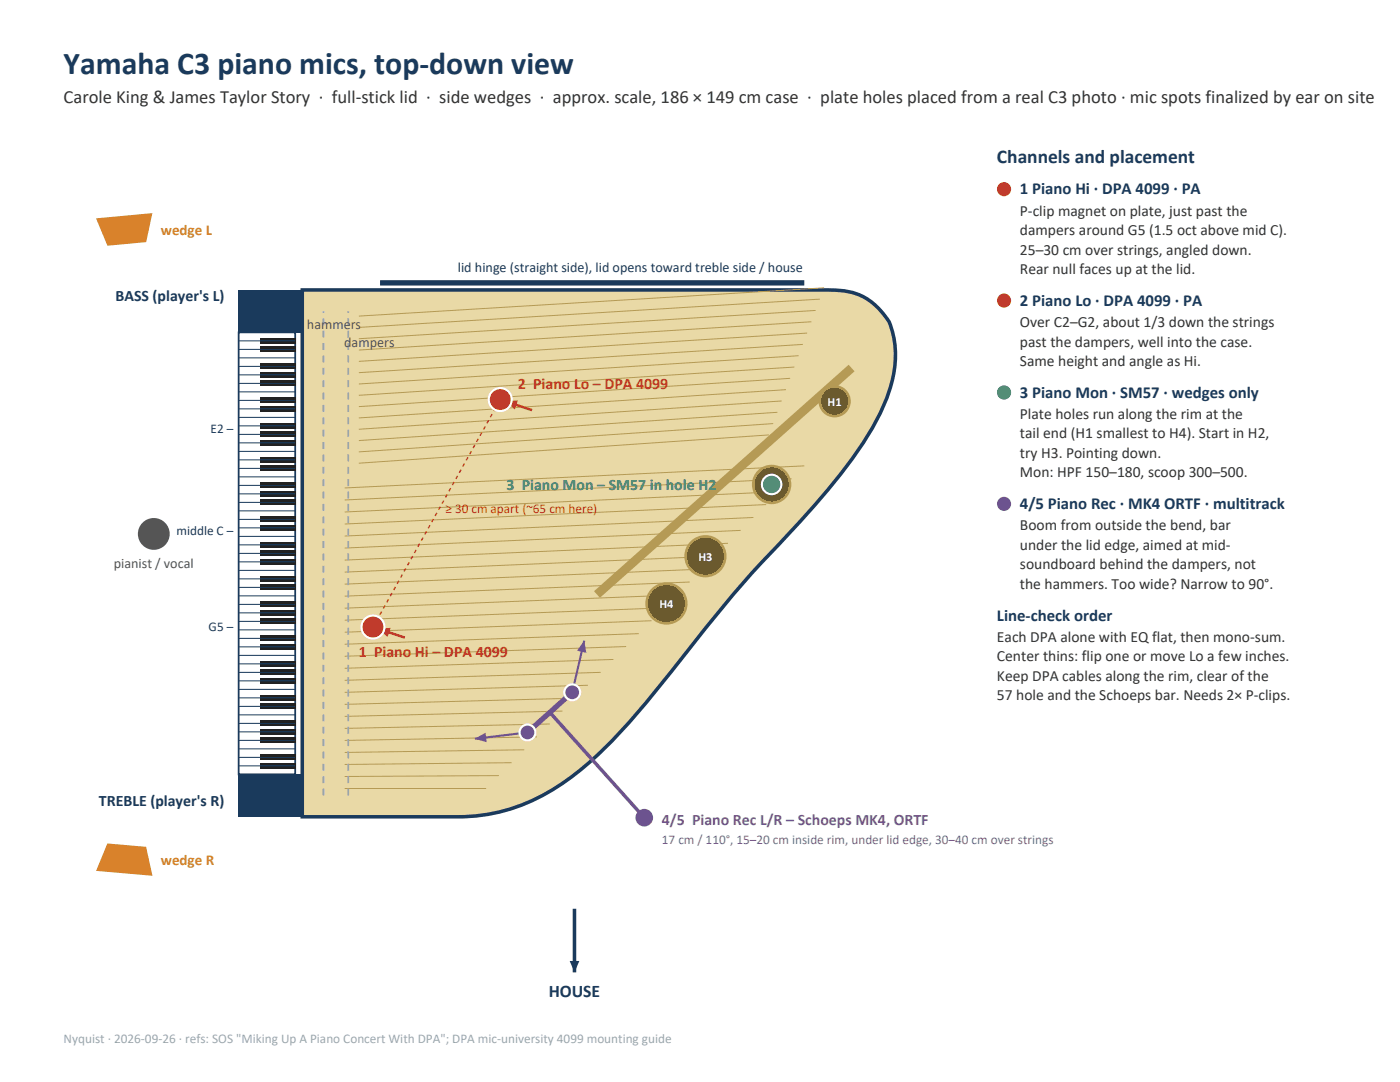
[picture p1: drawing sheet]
<svg xmlns="http://www.w3.org/2000/svg" width="279mm" height="216mm" viewBox="0 0 279 216" stroke-linecap="round" stroke-linejoin="round" font-family="sans-serif">
<path d="M60.3 57.9h103.7a16.5 16.5 0 0 1 8.5 1.4 14.1 14.1 0 0 1 4.9 4.9 20.1 20.1 0 0 1-.3 14.8 60.5 60.5 0 0 1-9.7 16 249.6 249.6 0 0 1-15.4 17.2 375 375 0 0 0-19.1 23.2 110.4 110.4 0 0 1-18.6 19.4 37 37 0 0 1-22.9 8.2h-31.1z" fill-rule="evenodd" fill="#e9d9a6" stroke="#1a3a5c" stroke-width=".71" stroke-linecap="butt"/>
<g fill="none" stroke="#b59a55" stroke-width=".2">
<path d="M163.6 59.7l-92 5.6M164.5 57.4l-92.9 5.7M156.8 77.8l-85.2 5.6M157.7 75.5l-86.1 5.6M158.5 73.2l-86.9 5.7M159.4 71l-87.8 5.6M160.2 68.7l-88.6 5.7M161.1 66.5l-89.5 5.6M161.9 64.2l-90.3 5.6M162.8 61.9l-91.2 5.7M153.5 86.8l-81.9 5.6M154.3 84.5l-82.7 5.7"/>
<path d="M155.2 82.3l-83.6 5.6M155.4 98.1l-86.6 4.1M156 80l-84.4 5.7M158 95.5l-89.2 4.3M160.5 93l-91.7 4.4M135.1 118.7l-66.3 2.7M137.7 116.1l-68.9 2.9M140.2 113.6l-71.4 3M142.7 111l-73.9 3.2M145.3 108.4l-76.5 3.4M147.8 105.8l-79 3.6M150.4 103.3l-81.6 3.7"/>
<path d="M152.9 100.7l-84.1 3.9M114.8 139.3l-46 1.2M117.3 136.7l-48.5 1.4M119.9 134.2l-51.1 1.5M122.4 131.6l-53.6 1.7M125 129l-56.2 2M127.5 126.4l-58.7 2.2M130 123.9l-61.2 2.3M132.6 121.3l-63.8 2.5M68.8 157.3h28.2M99.6 154.8l-30.8 .1M102.1 152.2l-33.3 .3"/>
<path d="M104.6 149.6l-35.8 .5M107.2 147l-38.4 .7M109.7 144.5l-40.9 .8M112.3 141.9l-43.5 1"/>
</g>
<path d="M64.6 158.8v-96.7M69.5 158.8v-96.7" fill="none" stroke="#9aa6b2" stroke-width=".35" stroke-dasharray="1.4 1.1" stroke-linecap="butt"/>
<path d="M47.6 66.3h11.3v88.2h-11.3z" fill-rule="evenodd" fill="#fff" stroke="#1a3a5c" stroke-width=".35"/>
<path d="M47.6 154.5h11.3" fill="none" stroke="#1a3a5c" stroke-width=".2"/>
<path d="M51.9 152.2h7v1.2h-7z" fill-rule="evenodd" fill="#222"/>
<path d="M47.6 152.8h11.3" fill="none" stroke="#1a3a5c" stroke-width=".2"/>
<path d="M51.9 150.5h7v1.2h-7z" fill-rule="evenodd" fill="#222"/>
<path d="M47.6 151.1h11.3M47.6 149.4h11.3" fill="none" stroke="#1a3a5c" stroke-width=".2"/>
<path d="M51.9 147.1h7v1.2h-7z" fill-rule="evenodd" fill="#222"/>
<path d="M47.6 147.7h11.3" fill="none" stroke="#1a3a5c" stroke-width=".2"/>
<path d="M51.9 145.4h7v1.2h-7z" fill-rule="evenodd" fill="#222"/>
<path d="M47.6 146h11.3" fill="none" stroke="#1a3a5c" stroke-width=".2"/>
<path d="M51.9 143.7h7v1.2h-7z" fill-rule="evenodd" fill="#222"/>
<path d="M47.6 144.3h11.3M47.6 142.6h11.3" fill="none" stroke="#1a3a5c" stroke-width=".2"/>
<path d="M51.9 140.4h7v1.1h-7z" fill-rule="evenodd" fill="#222"/>
<path d="M47.6 140.9h11.3" fill="none" stroke="#1a3a5c" stroke-width=".2"/>
<path d="M51.9 138.7h7v1.1h-7z" fill-rule="evenodd" fill="#222"/>
<path d="M47.6 139.3h11.3M47.6 137.6h11.3" fill="none" stroke="#1a3a5c" stroke-width=".2"/>
<path d="M51.9 135.3h7v1.2h-7z" fill-rule="evenodd" fill="#222"/>
<path d="M47.6 135.9h11.3" fill="none" stroke="#1a3a5c" stroke-width=".2"/>
<path d="M51.9 133.6h7v1.2h-7z" fill-rule="evenodd" fill="#222"/>
<path d="M47.6 134.2h11.3" fill="none" stroke="#1a3a5c" stroke-width=".2"/>
<path d="M51.9 131.9h7v1.2h-7z" fill-rule="evenodd" fill="#222"/>
<path d="M47.6 132.5h11.3M47.6 130.8h11.3" fill="none" stroke="#1a3a5c" stroke-width=".2"/>
<path d="M51.9 128.5h7v1.2h-7z" fill-rule="evenodd" fill="#222"/>
<path d="M47.6 129.1h11.3" fill="none" stroke="#1a3a5c" stroke-width=".2"/>
<path d="M51.9 126.8h7v1.2h-7z" fill-rule="evenodd" fill="#222"/>
<path d="M47.6 127.4h11.3M47.6 125.7h11.3" fill="none" stroke="#1a3a5c" stroke-width=".2"/>
<path d="M51.9 123.4h7v1.2h-7z" fill-rule="evenodd" fill="#222"/>
<path d="M47.6 124h11.3" fill="none" stroke="#1a3a5c" stroke-width=".2"/>
<path d="M51.9 121.7h7v1.2h-7z" fill-rule="evenodd" fill="#222"/>
<path d="M47.6 122.3h11.3" fill="none" stroke="#1a3a5c" stroke-width=".2"/>
<path d="M51.9 120h7v1.2h-7z" fill-rule="evenodd" fill="#222"/>
<path d="M47.6 118.9h11.3M47.6 120.6h11.3" fill="none" stroke="#1a3a5c" stroke-width=".2"/>
<path d="M51.9 116.6h7v1.2h-7z" fill-rule="evenodd" fill="#222"/>
<path d="M47.6 117.2h11.3" fill="none" stroke="#1a3a5c" stroke-width=".2"/>
<path d="M51.9 114.9h7v1.2h-7z" fill-rule="evenodd" fill="#222"/>
<path d="M47.6 115.5h11.3M47.6 113.8h11.3" fill="none" stroke="#1a3a5c" stroke-width=".2"/>
<path d="M51.9 111.5h7v1.2h-7z" fill-rule="evenodd" fill="#222"/>
<path d="M47.6 112.1h11.3" fill="none" stroke="#1a3a5c" stroke-width=".2"/>
<path d="M51.9 109.8h7v1.2h-7z" fill-rule="evenodd" fill="#222"/>
<path d="M47.6 110.4h11.3" fill="none" stroke="#1a3a5c" stroke-width=".2"/>
<path d="M51.9 108.1h7v1.2h-7z" fill-rule="evenodd" fill="#222"/>
<path d="M47.6 108.7h11.3M47.6 107h11.3" fill="none" stroke="#1a3a5c" stroke-width=".2"/>
<path d="M51.9 104.7h7v1.2h-7z" fill-rule="evenodd" fill="#222"/>
<path d="M47.6 105.3h11.3" fill="none" stroke="#1a3a5c" stroke-width=".2"/>
<path d="M51.9 103h7v1.2h-7z" fill-rule="evenodd" fill="#222"/>
<path d="M47.6 103.6h11.3M47.6 101.9h11.3" fill="none" stroke="#1a3a5c" stroke-width=".2"/>
<path d="M51.9 99.6h7v1.2h-7z" fill-rule="evenodd" fill="#222"/>
<path d="M47.6 100.2h11.3" fill="none" stroke="#1a3a5c" stroke-width=".2"/>
<path d="M51.9 98h7v1.1h-7z" fill-rule="evenodd" fill="#222"/>
<path d="M47.6 98.5h11.3" fill="none" stroke="#1a3a5c" stroke-width=".2"/>
<path d="M51.9 96.3h7v1.1h-7z" fill-rule="evenodd" fill="#222"/>
<path d="M47.6 96.9h11.3M47.6 95.2h11.3" fill="none" stroke="#1a3a5c" stroke-width=".2"/>
<path d="M51.9 92.9h7v1.2h-7z" fill-rule="evenodd" fill="#222"/>
<path d="M47.6 93.5h11.3" fill="none" stroke="#1a3a5c" stroke-width=".2"/>
<path d="M51.9 91.2h7v1.2h-7z" fill-rule="evenodd" fill="#222"/>
<path d="M47.6 91.8h11.3M47.6 90.1h11.3" fill="none" stroke="#1a3a5c" stroke-width=".2"/>
<path d="M51.9 87.8h7v1.2h-7z" fill-rule="evenodd" fill="#222"/>
<path d="M47.6 88.4h11.3" fill="none" stroke="#1a3a5c" stroke-width=".2"/>
<path d="M51.9 86.1h7v1.2h-7z" fill-rule="evenodd" fill="#222"/>
<path d="M47.6 86.7h11.3" fill="none" stroke="#1a3a5c" stroke-width=".2"/>
<path d="M51.9 84.4h7v1.2h-7z" fill-rule="evenodd" fill="#222"/>
<path d="M47.6 85h11.3M47.6 83.3h11.3" fill="none" stroke="#1a3a5c" stroke-width=".2"/>
<path d="M51.9 81h7v1.2h-7z" fill-rule="evenodd" fill="#222"/>
<path d="M47.6 81.6h11.3" fill="none" stroke="#1a3a5c" stroke-width=".2"/>
<path d="M51.9 79.3h7v1.2h-7z" fill-rule="evenodd" fill="#222"/>
<path d="M47.6 79.9h11.3M47.6 78.2h11.3" fill="none" stroke="#1a3a5c" stroke-width=".2"/>
<path d="M51.9 75.9h7v1.2h-7z" fill-rule="evenodd" fill="#222"/>
<path d="M47.6 76.5h11.3" fill="none" stroke="#1a3a5c" stroke-width=".2"/>
<path d="M51.9 74.2h7v1.2h-7z" fill-rule="evenodd" fill="#222"/>
<path d="M47.6 74.8h11.3" fill="none" stroke="#1a3a5c" stroke-width=".2"/>
<path d="M51.9 72.5h7v1.2h-7z" fill-rule="evenodd" fill="#222"/>
<path d="M47.6 73.1h11.3M47.6 71.4h11.3" fill="none" stroke="#1a3a5c" stroke-width=".2"/>
<path d="M51.9 69.1h7v1.2h-7z" fill-rule="evenodd" fill="#222"/>
<path d="M47.6 69.7h11.3" fill="none" stroke="#1a3a5c" stroke-width=".2"/>
<path d="M51.9 67.4h7v1.2h-7z" fill-rule="evenodd" fill="#222"/>
<path d="M47.6 68h11.3" fill="none" stroke="#1a3a5c" stroke-width=".2"/>
<g fill="#1a3a5c">
<path d="M47.6 57.9h12.7v8.4h-12.7z" fill-rule="evenodd"/>
<path d="M47.6 154.5h12.7v8.5h-12.7z" fill-rule="evenodd"/>
</g>
<path d="M75.8 56.4h84.7" fill="none" stroke="#1a3a5c" stroke-width="1.1" stroke-linecap="butt"/>
<path d="M74.4 125.1l25.4-45.4" fill="none" stroke="#c0392b" stroke-width=".28" stroke-dasharray=".7 .7" stroke-linecap="butt"/>
<path d="M75.5 125.5l5.3 1.7" fill="none" stroke="#c0392b" stroke-width=".49"/>
<path d="M75.5 125.5l2.5-.2-.7 1.8z" fill="#c0392b"/>
<circle cx="74.4" cy="125.1" r="2.29" fill="#c0392b" stroke="#fff" stroke-width=".42"/>
<path d="M100.9 80.1l5.3 1.7" fill="none" stroke="#c0392b" stroke-width=".49"/>
<path d="M100.9 80.1l2.5-.2-.7 1.8z" fill="#c0392b"/>
<circle cx="99.8" cy="79.7" r="2.29" fill="#c0392b" stroke="#fff" stroke-width=".42"/>
<path d="M170 73.4l-50.9 45.2" fill="none" stroke="#b59a55" stroke-width="1.8" stroke-linecap="butt"/>
<g fill="#6b5a2e" stroke="#b59a55" stroke-width=".53">
<circle cx="166.6" cy="80.1" r="2.96"/>
<circle cx="154" cy="96.7" r="3.7"/>
<circle cx="140.8" cy="111" r="4"/>
<circle cx="133" cy="120.4" r="4"/>
</g>
<circle cx="154" cy="96.7" r="1.94" fill="#2e8b57" stroke="#fff" stroke-width=".42"/>
<path d="M109.7 142.1l18.9 21.1" fill="none" stroke="#7d4ea0" stroke-width=".71" stroke-linecap="butt"/>
<circle cx="128.6" cy="163.2" r="1.76" fill="#7d4ea0"/>
<path d="M114.2 138.1l-8.9 8.1" fill="none" stroke="#7d4ea0" stroke-width="1.1" stroke-linecap="butt"/>
<path d="M105.3 146.2l-10.5 1.2" fill="none" stroke="#7d4ea0" stroke-width=".42"/>
<path d="M94.8 147.4l2.1-1.2 .2 1.9z" fill="#7d4ea0"/>
<circle cx="105.3" cy="146.2" r="1.59" fill="#7d4ea0" stroke="#fff" stroke-width=".42"/>
<path d="M116.6 127.8l-2.4 10.3" fill="none" stroke="#7d4ea0" stroke-width=".42"/>
<path d="M116.6 127.8l.4 2.5-1.9-.5z" fill="#7d4ea0"/>
<circle cx="114.2" cy="138.1" r="1.59" fill="#7d4ea0" stroke="#fff" stroke-width=".42"/>
<circle cx="30.7" cy="106.5" r="3.2" fill="#555"/>
<g fill="#d9822b">
<path d="M19.2 43.6l11.2-1.1-1.2 5.8-7.8 .7z" fill-rule="evenodd"/>
<path d="M21.4 168.3l7.8 .7 1.2 5.8-11.2-1z" fill-rule="evenodd"/>
</g>
<path d="M114.7 181.3v12.7" fill="none" stroke="#1a3a5c" stroke-width=".71" stroke-linecap="butt"/>
<path d="M113.7 191.8h1.9l-.9 2.2z" fill="#1a3a5c"/>
<g fill="#c0392b">
<circle cx="200.4" cy="37.7" r="1.41"/>
<circle cx="200.4" cy="60" r="1.41"/>
</g>
<circle cx="200.4" cy="78.3" r="1.41" fill="#2e8b57"/>
<circle cx="200.4" cy="100.5" r="1.41" fill="#7d4ea0"/>
<text font-size="6.3" fill="#1a3a5c" x="12.7" y="14.8">Yamaha C3 piano mics, top-down view</text>
<text font-size="3.9" fill="#1a3a5c" x="199" y="32.5">Channels and placement</text>
<text font-size="3.7" fill="#333" x="12.7" y="20.5">Carole King &amp; James Taylor Story · full-stick lid · side wedges · approx. scale, 186 × 149 cm case · plate holes placed from a real C3 photo · mic spots finalized by ear on site</text>
<text font-size="3.5" fill="#1a3a5c" x="109.5" y="199">HOUSE</text>
<g font-size="3.4" fill="#1a3a5c">
<text x="203.6" y="38.8">1 Piano Hi · DPA 4099 · PA</text>
<text x="203.6" y="61">2 Piano Lo · DPA 4099 · PA</text>
<text x="203.6" y="79.4">3 Piano Mon · SM57 · wedges only</text>
<text x="203.6" y="101.6">4/5 Piano Rec · MK4 ORTF · multitrack</text>
<text x="199" y="123.8">Line-check order</text>
</g>
<g font-size="3.2" fill="#1a3a5c">
<text x="23.1" y="60">BASS (player's L)</text>
<text x="19.7" y="160.9">TREBLE (player's R)</text>
</g>
<g font-size="3.2" fill="#c0392b">
<text x="103.4" y="77.6">2 Piano Lo – DPA 4099</text>
<text x="71.6" y="131.1">1 Piano Hi – DPA 4099</text>
</g>
<text font-size="3.2" fill="#2e8b57" x="101.1" y="97.7">3 Piano Mon – SM57 in hole H2</text>
<text font-size="3.2" fill="#7d4ea0" x="132.1" y="164.6">4/5 Piano Rec L/R – Schoeps MK4, ORTF</text>
<g font-size="3.1" fill="#333">
<text x="203.6" y="43">P-clip magnet on plate, just past the</text>
<text x="203.6" y="46.9">dampers around G5 (1.5 oct above mid C).</text>
<text x="203.6" y="50.8">25–30 cm over strings, angled down.</text>
<text x="203.6" y="54.7">Rear null faces up at the lid.</text>
<text x="203.6" y="65.3">Over C2–G2, about 1/3 down the strings</text>
<text x="203.6" y="69.1">past the dampers, well into the case.</text>
<text x="203.6" y="73">Same height and angle as Hi.</text>
<text x="203.6" y="83.6">Plate holes run along the rim at the</text>
<text x="203.6" y="87.5">tail end (H1 smallest to H4). Start in H2,</text>
<text x="203.6" y="91.4">try H3. Pointing down.</text>
<text x="203.6" y="95.2">Mon: HPF 150–180, scoop 300–500.</text>
<text x="203.6" y="105.8">Boom from outside the bend, bar</text>
<text x="203.6" y="109.7">under the lid edge, aimed at mid-</text>
<text x="203.6" y="113.6">soundboard behind the dampers, not</text>
<text x="203.6" y="117.5">the hammers. Too wide? Narrow to 90°.</text>
<text x="199" y="128.1">Each DPA alone with EQ flat, then mono-sum.</text>
<text x="199" y="131.9">Center thins: flip one or move Lo a few inches.</text>
<text x="199" y="135.8">Keep DPA cables along the rim, clear of the</text>
<text x="199" y="139.7">57 hole and the Schoeps bar. Needs 2× P-clips.</text>
</g>
<g font-size="3" fill="#d9822b">
<text x="32.1" y="46.9">wedge L</text>
<text x="32.1" y="172.5">wedge R</text>
</g>
<text font-size="2.8" fill="#1a3a5c" x="91.4" y="54.3">lid hinge (straight side), lid opens toward treble side / house</text>
<g font-size="2.8" fill="#555">
<text x="61.3" y="65.6">hammers</text>
<text x="68.7" y="69.1">dampers</text>
<text x="22.7" y="113.2">pianist / vocal</text>
</g>
<g font-size="2.6" fill="#1a3a5c">
<text x="42" y="86.5">E2 –</text>
<text x="35.2" y="106.7">middle C –</text>
<text x="41.6" y="126">G5 –</text>
</g>
<text font-size="2.6" fill="#c0392b" x="88.9" y="102.4">≥ 30 cm apart (~65 cm here)</text>
<text font-size="2.6" fill="#7d4ea0" x="132.1" y="168.5">17 cm / 110°, 15–20 cm inside rim, under lid edge, 30–40 cm over strings</text>
<text font-size="2.6" fill="#9aa6b2" x="12.7" y="208.1">Nyquist · 2026-09-26 · refs: SOS &quot;Miking Up A Piano Concert With DPA&quot;; DPA mic-university 4099 mounting guide</text>
<g font-size="2.5" fill="#fff">
<text x="165.2" y="80.9">H1</text>
<text x="139.4" y="111.9">H3</text>
<text x="131.6" y="121.3">H4</text>
</g>
</svg>
